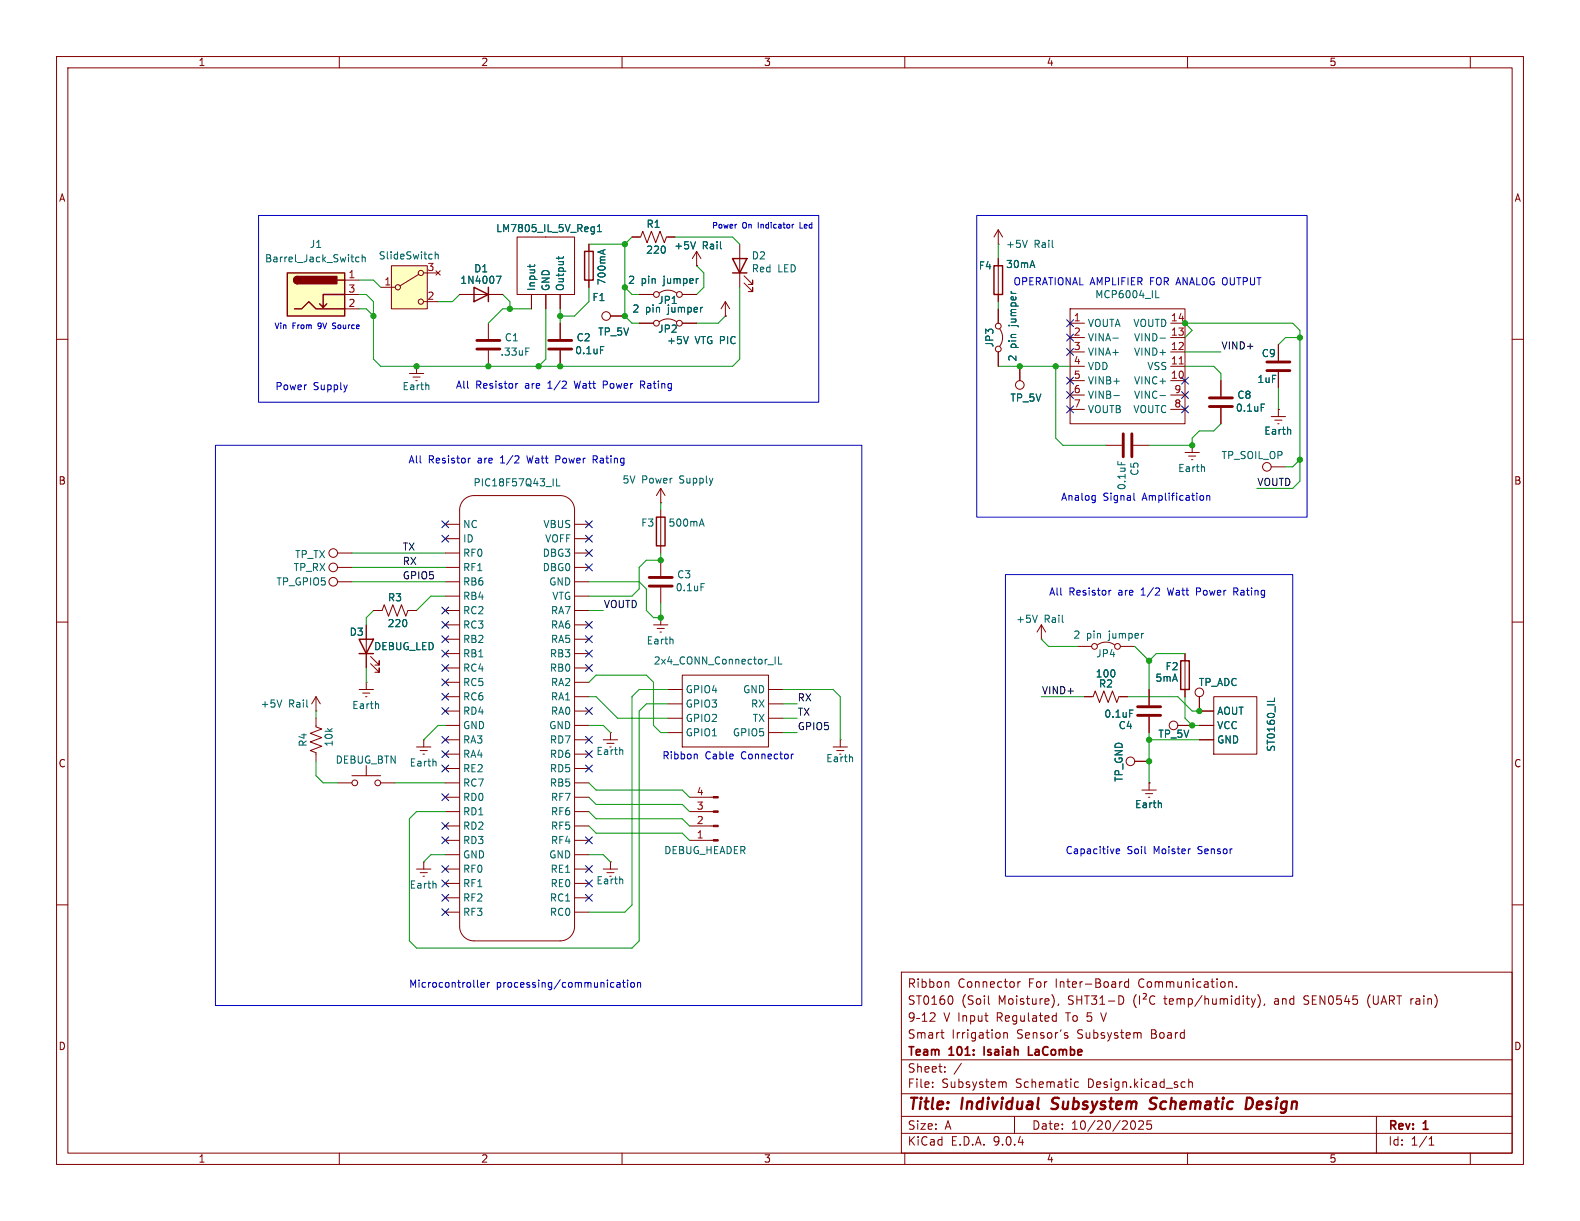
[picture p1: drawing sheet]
<svg xmlns="http://www.w3.org/2000/svg" width="279mm" height="216mm" viewBox="0 0 279 216" stroke-linecap="round" stroke-linejoin="round" font-family="sans-serif">
<g fill="none" stroke="#840000" stroke-width=".18">
<path d="M10 10h259.4v195.9h-259.4zM12 12h255.4v191.9h-255.4zM60 10v2M110 10v2M160 10v2M210 10v2M260 10v2M104.1 43.2v7.6M107.9 55.9h2.6M111.8 41.9h1.5l.4-1 .7 2 .8-2 .8 2 .7-2 .8 2 .4-1h1.5M113 57.2h2.6M113 52.1h2.6"/>
<path d="M116.6 56.9a2.54 2.54 0 0 1 3 0M116.6 51.8a2.54 2.54 0 0 1 3 0M120.6 57.2h2.6M120.6 52.1h2.6M123.2 47h.1M123.2 44.5l-.8 1.2M123.2 44.5l.8 1.2M123.2 44.5v2.5M128.3 55.9h.1M128.3 53.3l-.8 1.3M128.3 53.3l.7 1.3M128.3 53.3v2.6"/>
<path d="M130.8 43.2v7.6M131.6 50l1.5 1.6v-.8v.8h-.8M131.6 48.8l1.5 1.5v-.8v.8h-.8M176.5 43.2h.1M176.5 40.6l-.7 1.3M176.5 40.6l.8 1.3M176.5 40.6v2.6M176.5 45.7v7.6M176.5 54.6v2.6M176.8 58.2a2.54 2.54 0 0 1 0 3M189.2 54.6h20.3v20.3h-20.3zM189.2 57.2h2.6"/>
<path d="M189.2 59.7h2.6M207 57.2h2.5M207 59.7h2.5M10 60h2M176.5 62.2v2.6M180.3 64.8v2.5M189.2 62.2h2.6M189.2 64.8h2.6M189.2 67.3h2.6M189.2 69.9h2.6M189.2 72.4h2.6M195.6 78.7h2.8"/>
<path d="M200.4 78.7h2.8M207 62.2h2.5M207 64.8h2.5M207 67.3h2.5M207 69.9h2.5M207 72.4h2.5M210.8 78.7h.1M210.8 78.7v1.3M215.9 67.3v2.8M215.9 72.1v2.8M224.8 73.7h2.5M225.4 74.3h1.3"/>
<path d="M225.9 74.9h.3M226.1 72.4h.1M226.1 61v2.8M226.1 65.8v2.8M226.1 72.4v1.3M267.4 60h2M116.8 88.9h.1M116.8 86.4v2.5M116.8 90.2v7.6M116.8 99.1v2.8M116.8 86.4l-.7 1.2M116.8 86.4l.8 1.2"/>
<path d="M209.5 80h2.6M210.2 80.6h1.3M210.7 81.3h.2M224.8 82.6h2.5M10 110h2M59.7 102.9h2.5M64.8 110.5v7.6M65.5 117.3l1.6 1.6v-.8v.8h-.8M65.5 116.1l1.6 1.5v-.8v.8h-.8M66 108h1.6l.3-1.1 .8 2.1 .8-2.1 .7 2.1 .8-2.1 .8 2.1 .3-1h1.6M115.6 110.5h2.5M116.2 111.1h1.3"/>
<path d="M116.7 111.8h.3M116.8 109.2h.1M116.8 103.9v2.8M116.8 109.2v1.3M120.6 119.4h15.3v12.7h-15.3zM184.1 113h.1M184.1 110.5l-.7 1.3M184.1 110.5l.8 1.3M184.1 110.5v2.5M190.5 114.3h2.5M194.1 114a2.54 2.54 0 0 1 3 0M198.1 114.3h2.6"/>
<path d="M209.5 115.6v7.6M267.4 110h2M55.9 125.7h.1M55.9 123.2l-.8 1.3M55.9 123.2l.7 1.3M55.9 123.2v2.5M63.5 121.9h2.5M64.1 122.6h1.3M64.6 123.2h.3M64.8 120.7h.1M64.8 120.7v1.2M106.7 130.8h2.5"/>
<path d="M107.3 131.4h1.3M107.9 129.5h.1M107.9 129.5v1.3M118.1 121.9h.1M118.1 121.9h2.5M118.1 129.5h2.5M118.1 127h2.5M118.1 124.5h2.5M135.9 121.9h2.5M135.9 129.5h2.5M135.9 127h2.5M135.9 124.5h2.5"/>
<path d="M147.3 132.1h2.6M148 132.7h1.2M148.6 130.8h.1M148.6 130.8v1.3M191.8 123.2h1.5l.4-1 .7 2 .8-2 .8 2 .7-2 .8 2 .4-1h1.5M200.7 134.6h2.5M201.9 139.7h2.6M203.2 138.4h.1M203.2 121.9v2.8M203.2 126.7v2.8M203.2 138.4v1.3M208.3 128.3h2.5"/>
<path d="M212.1 130.8h2.5M212.1 128.3h2.5M212.1 123.2v2.5h2.5M214.6 123.2h7.6v10.2h-7.6zM121.9 141h4.2M121.9 148.6h4.2M121.9 146.1h4.2M121.9 143.5h4.2M202.6 140.3h1.2M203.1 141h.2M10 160h2M159.4 171.9h108v32h-108z"/>
<path d="M161.6 179.7l-.2 .3h-.3l-.3-.3 .1-.5 .5-.1 .2 .1a.99 .99 0 0 1-.4 1.4h-.3M163.1 179.5l.4-.4v1.5M164.5 179.2l.6-.1 .2 .1 .1 .3-1 1.1h1M167.6 173.6l.2 .2v.8M168.4 176.2l.1 .5-.1 .7M169.6 179.1v1.5M170.3 179.6v1M170.3 179.7l.2-.1 .4 .1v.9M171.6 179.7l.5-.1 .3 .3v.4l-.2 .2h-.6M171.6 179.6v1.5M173 179.6l.1 .9 .3 .1 .2-.2M173.6 179.6v1"/>
<path d="M174.1 179.6h.6M174.4 179.1v1.3l.3 .2M174.8 176.1v1.3l.2 .2M180 173.6v1M180.4 173.6l-.3 .1-.1 .2M186.4 179.6l.4 .1M186.4 176.5v1M186.8 179.1v1.5M187.2 177.5l-.1 .3M194.6 179.1l.5 1.5M198 173.6v1M198.2 176.1a.81 .81 0 0 1 .5 .7 .81 .81 0 0 1-.5 .8"/>
<path d="M198.4 173.6l-.3 .1-.1 .2M199.6 173.7l-.5-.1-.2 .3v.4l.1 .2h.6M199.6 173.1v1.5M200.9 175.9a1.72 1.72 0 0 0 0 2.3M201.5 176.1v1.5M202.1 175.7h.4a.3 .3 0 0 1 .1 .5l-.5 .5h.6M204.2 176.2a.6 .6 0 0 0-.7 0 .6 .6 0 0 0-.2 .7 .56 .56 0 0 0 .3 .6 .56 .56 0 0 0 .6-.1M217.3 173.7l.2-.1 .4 .1v.9M217.3 173.6v1M218.6 174.4v.2M221.3 176.6l.3 1M221.6 177.6l-.1 .3-.2 .2"/>
<path d="M222 176.6l-.4 1M222.4 175.9a1.72 1.72 0 0 1 0 2.3M223.6 177.5l-.1 .3M230.6 177.5l.2 .1M230.7 176.2l-.1 .2 .1 .3M242.1 176.2l-.2 .7 .2 1M267.4 160h2M159.4 197.4h108M159.4 193.4h108M159.4 187.4h108M162.1 180.1h.5M163.1 180.6h.8"/>
<path d="M164.9 192.1v.2M164.9 191.4v.1M166.4 182.6h.5M166.6 183.5l.3 .1M167.1 189.4v.2M167.1 188.7v.1M170 188l-1.3 1.9M177.4 191.4h.5v.9M177.5 182.7l.2-.1 .4 .1v.9M177.5 182.6v1M179.4 197.4v3M186.8 180.5l-.4 .1"/>
<path d="M188.4 182.6l.4 .1M188.4 183.1l.4 .1 .1 .2-.3 .2h-.2M190.1 192.1l.2 .2 .4-.1M190.7 191.4l-.4-.1-.2 .1M200.6 198.3l.2 .8-.2 .4-.2 .2M201.6 182.6l.2 .2v.8M202.1 198.3v.5l-.8 .9h.9M203.6 198.2h-.7l-.1 .7 .2-.1h.5l.1 .2v.5l-.2 .2-.6-.2M209.4 191.3l.2 .1M209.6 192.2l-.2 .1M210.2 191.4l.2-.1 .4 .1 .1 .9M210.2 190.8v1.5"/>
<path d="M243.4 197.4v6.5M60 203.9v2M110 203.9v2M159.4 200.4h108M160 203.9v2M210 203.9v2M252.7 202.5h.9M252.7 201.4l.4-.4v1.5M260 203.9v2"/>
<circle cx="107.2" cy="55.9" r=".76"/>
<circle cx="116.1" cy="52.1" r=".51"/>
<circle cx="116.1" cy="57.2" r=".51"/>
<circle cx="120.1" cy="52.1" r=".51"/>
<circle cx="120.1" cy="57.2" r=".51"/>
<circle cx="176.5" cy="57.7" r=".51"/>
<circle cx="176.5" cy="61.7" r=".51"/>
<circle cx="180.3" cy="68.1" r=".76"/>
<circle cx="224" cy="82.5" r=".76"/>
<circle cx="58.9" cy="102.9" r=".76"/>
<circle cx="193.5" cy="114.3" r=".51"/>
<circle cx="197.6" cy="114.3" r=".51"/>
<circle cx="199.9" cy="134.6" r=".76"/>
<circle cx="207.5" cy="128.3" r=".76"/>
<circle cx="212.1" cy="122.4" r=".76"/>
</g>
<path d="M185.9 196l.3 .1M186.2 194.3l-.1 .2v.4M204.3 195.9a.85 .85 0 0 1-1.1 .1M204.3 194.1l-.6 .1a.46 .46 0 0 0-.3 .5 .46 .46 0 0 0 .3 .4l.6 .1M220.5 194.1h.5a1.08 1.08 0 0 1 .6 1.1 1.08 1.08 0 0 1-.9 .9h-.4z" fill="none" stroke="#840000" stroke-width=".4"/>
<path d="M174 185.1v1.5M181.9 185.1v1.5h.7" fill="none" stroke="#840000" stroke-width=".3"/>
<path d="M103.4 44.5h1.5v5h-1.5zM129.5 45.7h2.6l-1.3 2.6zM129.5 48.3h2.6M175.8 47h1.5v5.1h-1.5zM116.1 91.4h1.5v5.1h-1.5zM63.5 113h2.5l-1.2 2.6zM63.5 115.6h2.5M208.8 116.8h1.5v5.1h-1.5z" fill="none" stroke="#840000" stroke-width=".25"/>
<path d="M198.6 76.7v4.1M200.2 76.7v4.1M213.9 70.4h4M213.9 71.9h4M224 64h4.1M224 65.5h4.1M114.8 102.1h4.1M114.8 103.6h4.1M201.2 126.5h4M201.2 125h4" fill="none" stroke="#840000" stroke-width=".51"/>
<g fill="none" stroke="#006464" stroke-width=".18">
<path d="M106.6 44.3v.6M107 44.1l-1.3 .5M121.7 59.5l-.4 1.3M123 42.7l-.4 1.3M123.4 49.3h.1M124.1 54.3h.1M178.8 51.5v.1M181.7 42.5l-.5 1.3M196.8 59.8h1M204.4 52.6h.6M205.1 59.8h1M197 69.9h.9"/>
<path d="M205.1 69.9h1M223 71.4h.6M228.2 76v.8M123.8 92.7h.6M124.1 91.8l.4 1.2M197.7 81.6v.6M212.9 82.6l.1 .8M119 113.1v.8M124 103.2h.6M135.8 117.5h1M137.1 116.1v1.3M137.7 116.1v1.3h.6"/>
<path d="M183.4 108.8l-.4 1.3M202.1 112h.1M49.8 123.8l-.4 1.2M66.9 124.5v.8M110.1 132.6v.8M150.7 133.9l.1 .8M199.8 125.5h.6M225.4 123.4v.6M205.3 142l.1 .8"/>
</g>
<g fill="#840000" stroke="#840000" stroke-width=".18">
<path d="M126.1 148.5h.9v.2h-.9z"/>
<path d="M126.1 145.9h.9v.3h-.9z"/>
<path d="M126.1 143.4h.9v.2h-.9z"/>
<path d="M126.1 140.8h.9v.3h-.9z"/>
</g>
<path d="M208.5 64.4h.7" fill="none" stroke="#a90000" stroke-width=".18"/>
<path d="M69.2 47h6.4v7.6h-6.4z" fill="#ffffc2"/>
<g fill="none" stroke="#840000" stroke-width=".18">
<path d="M67.3 50.8h2.5M69.2 47h6.4v7.6h-6.4zM74 48.5l-3.3 2M74.9 48.3h2.6M74.9 53.3h2.6M77.1 47.9l.8 .7M77.9 47.9l-.8 .7M81.3 52.1h7.6"/>
<circle cx="70.4" cy="50.8" r=".46"/>
<circle cx="74.4" cy="48.3" r=".46"/>
<circle cx="74.4" cy="53.3" r=".46"/>
</g>
<path d="M77 44.5v1.3M77 45.1l.1-.2 .3 .1 .1 .8M87.8 48.8h.8l-.5 1.3" fill="none" stroke="#006464" stroke-width=".18"/>
<path d="M83.8 50.8l2.6 1.3-2.6 1.2zM86.4 50.8v2.5" fill="none" stroke="#840000" stroke-width=".25"/>
<path d="M50.8 48.3h10.2v7.6h-10.2z" fill="#ffffc2"/>
<path d="M50.8 48.3h10.2v7.6h-10.2zM52.1 54.6h1.2l1.3-1.3 1.3 1.3h5.1M52.6 48.9a.64 .64 0 0 0-.7 .6 .64 .64 0 0 0 .7 .7M57.8 53.7l-.7 .7M59.7 49.5h1.3M61 52.1h-3.9v2.3l-.6-.7" fill="none" stroke="#840000" stroke-width=".25"/>
<g fill="#840000" stroke="#840000" stroke-width=".25">
<path d="M52.1 49.1l.5-.2v1.3a.63 .63 0 0 1-.6-.4 .63 .63 0 0 1 .1-.7z"/>
<path d="M52.6 48.9h7v1.3h-7z"/>
</g>
<g fill="none" stroke="#840000" stroke-width=".18">
<path d="M61 49.5h2.5M61 52.1h2.5M61 54.6h2.5M81.3 52.1h2.5M86.4 52.1h2.5M86.4 57.2v2.7M91.4 41.9h10.2v10.2h-10.2zM94 52.1v2.5M96.5 52.1v2.5M99.1 52.1v2.5M99.1 57.2v2.7M104.1 43.2v1.3"/>
<path d="M104.1 49.5v1.3M107.9 55.9h2.6M111.8 41.9h1.2M113 52.1h2.6M113 57.2h2.6M118.1 41.9h1.3M120.6 52.1h2.6M120.6 57.2h2.6M123.2 47h.1M128.3 55.9h.1M176.5 45.7v1.3M176.5 52.1v1.2"/>
<path d="M176.5 54.6v2.6M72.4 66h2.5M73 66.7h1.3M73.7 64.8h.1M73.7 64.8v1.2M86.4 62v2.8M99.1 62v2.8M176.5 62.2v2.6M180.3 64.8v2.5M215.9 67.3v2.8M215.9 72.1v2.8M226.1 72.4h.1"/>
<path d="M226.1 61v2.8M226.1 65.8v2.8M59.7 97.8h2.5M78.7 97.8h2.6M78.7 92.7h2.6M78.7 95.3h2.6M82 88.4a2.54 2.54 0 0 1 1.8-.8h15.3a2.54 2.54 0 0 1 2.5 2.6v73.6a2.54 2.54 0 0 1-2.5 2.6h-15.3a2.54 2.54 0 0 1-2.5-2.6v-73.6a2.54 2.54 0 0 1 .7-1.8zM101.6 97.8h2.5M101.6 92.7h2.5M101.6 95.3h2.5M59.7 100.3h2.5M64.8 110.5v2.5"/>
<path d="M64.8 115.6v2.5M66 108h1.3M72.4 108h1.3M78.7 100.3h2.6M78.7 102.9h2.6M78.7 105.4h2.6M78.7 108h2.6M78.7 110.5h2.6M78.7 113h2.6M78.7 115.6h2.6M78.7 118.1h2.6M101.6 100.3h2.5"/>
<path d="M101.6 102.9h2.5M101.6 105.4h2.5M101.6 108h2.5M101.6 110.5h2.5M101.6 113h2.5M101.6 115.6h2.5M101.6 118.1h2.5M209.5 115.6v1.2M55.9 127v1.5l1 .4-2 .8 2 .7-2 .8 2 .8-2 .7 1 .4v1.5M59.7 138.4h2.5M62.2 137.2h5.1M64.8 135.4v1.8"/>
<path d="M67.3 138.4h2.5M73.7 132.1h2.5M74.3 132.7h1.3M74.8 133.4h.3M74.9 130.8h.1M74.9 130.8v1.3M78.7 138.4h2.6M78.7 120.7h2.6M78.7 123.2h2.6M78.7 125.7h2.6M78.7 128.3h2.6M78.7 130.8h2.6"/>
<path d="M78.7 133.4h2.6M78.7 135.9h2.6M101.6 138.4h2.5M101.6 120.7h2.5M101.6 123.2h2.5M101.6 125.7h2.5M101.6 128.3h2.5M101.6 130.8h2.5M101.6 133.4h2.5M101.6 135.9h2.5M191.8 123.2h1.2M198.1 123.2h1.3"/>
<path d="M200.7 134.6h2.5M203.2 138.4h.1M203.2 121.9v2.8M203.2 126.7v2.8M208.3 128.3h2.5M209.5 121.9v1.3M212.1 123.2v2.5h2.5M212.1 128.3h2.5M212.1 130.8h2.5M73.7 153.7h2.5M74.3 154.3h1.3M74.8 154.9h.3"/>
<path d="M74.9 152.4h.1M74.9 152.4v1.3M78.7 153.7h2.6M78.7 141h2.6M78.7 143.5h2.6M78.7 146.1h2.6M78.7 148.6h2.6M78.7 151.1h2.6M78.7 156.2h2.6M78.7 158.8h2.6M101.6 153.7h2.5M101.6 141h2.5"/>
<path d="M101.6 143.5h2.5M101.6 146.1h2.5M101.6 148.6h2.5M101.6 151.1h2.5M101.6 156.2h2.5M101.6 158.8h2.5M106.7 153.7h2.5M107.3 154.3h1.3M107.9 152.4h.1M107.9 152.4v1.3M78.7 161.3h2.6M101.6 161.3h2.5"/>
<circle cx="58.9" cy="97.8" r=".76"/>
<circle cx="58.9" cy="100.3" r=".76"/>
<circle cx="62.7" cy="138.4" r=".51"/>
<circle cx="66.8" cy="138.4" r=".51"/>
</g>
<g fill="none" stroke="#006464" stroke-width=".18">
<path d="M63.5 45.5h-.4l-.2 .2 .1 .5h.5M64 45.6l.2-.1h.3l.1 .8M64 45v1.3M87.8 48.8h.8l-.5 1.3M93.7 46.8v.5M94.6 46.8l-.1 .2M98.8 45.4v.4M99.6 45.4l-.1 .3h-1.1M105.6 41h.8M105.6 40.1l.4-.4v1.3M106.6 44.3v.6M107 44.1l-1.3 .5"/>
<path d="M121.7 59.5l-.4 1.3M123 42.7l-.4 1.3M123.4 49.3h.1M124.1 54.3h.1M178.8 51.5v.1M75.8 68.1v.8M93 61.5h.6M106.2 61.3h.6M223 71.4h.6M228.2 76v.8M98.4 84.7v1.2h.6M77 134.7l.1 .8"/>
<path d="M199.8 125.5h.6M225.4 123.4v.6M77 156.3l.1 .7M110.1 155.5v.8M205.3 142l.1 .8"/>
</g>
<path d="M84.3 60.2h4.1M84.3 61.7h4.1M97 60.2h4.1M97 61.7h4.1" fill="none" stroke="#840000" stroke-width=".51"/>
<g fill="none" stroke="#009600" stroke-width=".18">
<path d="M63.5 49.5h2.5l1.3 1.3M63.5 54.6h1.3l1.2 1.3M81.3 52.1l-1.3 1.2h-2.5M88.9 52.1l1.3 1.2v1.3M94 54.6h-5.1l-2.5 2.6M96.5 54.6v8.9l-1.3 1.3M99.1 54.6v2.6M104.1 50.8v2.5l-2.5 2.6h-2.5M104.1 43.2h6.4M110.5 43.2v12.7l1.3 1.3h1.2M110.5 50.8l1.3 1.3h1.2M111.8 41.9l-1.3 1.3"/>
<path d="M119.4 41.9h10.1l1.3 1.3M123.2 47l1.3 1.3v2.5l-1.3 1.3M128.3 55.9l-1.3 1.3h-3.8M130.8 50.8v12.7l-1.3 1.3h-62.2l-1.3-1.3v-10.2l-1.2-1.2h-1.3M176.5 43.2v2.5M176.5 53.3v1.3M209.5 59.7l1.3-1.3-1.3-1.2h19.1l1.3 1.2v26.7l-1.3 1.3h-6.4M229.9 59.7h-2.6l-1.2 1.3M176.5 64.8h12.7M186.7 64.8v12.7l1.3 1.2h7.6M209.5 64.8h5.1l1.3 1.2v1.3M209.5 62.2h6.4"/>
<path d="M215.9 74.9l-1.3 1.3h-2.5l-1.3 1.3v1.2h-7.6M226.1 68.6v3.8M62.2 97.8h16.5M116.8 97.8v1.3h-2.5l-1.3 1.2v3.8l-1.2 1.3h-7.7M116.8 88.9v1.3M229.9 81.3l-1.3 1.3h-1.3M62.2 102.9h16.5M62.2 100.3h16.5M64.8 118.1v2.6M66 108l-1.2 1.2v1.3M78.7 105.4h-2.5l-2.5 2.6M104.1 102.9h8.9l1.3 1.2v3.9l1.3 1.2h1.2v-2.5"/>
<path d="M104.1 108h2.6M184.1 113l1.3 1.3h5.1M200.7 114.3l2.5 2.5M203.2 116.8v5.1M209.5 115.6h-5l-1.3 1.2M55.9 134.6v2.6l1.2 1.2h2.6M55.9 125.7v1.3M69.8 138.4h8.9M78.7 128.3h-1.2l-2.6 2.5M104.1 138.4l1.3 1.3h15.2l1.3 1.3M104.1 128.3h2.6l1.2 1.2M104.1 123.2h1.3l3.8 3.8h8.9"/>
<path d="M104.1 120.7l1.3-1.3h8.9l1.3 1.3v7.6l1.2 1.2h1.3M118.1 121.9h-5.1l-1.2 1.3v36.8l-1.3 1.3h-6.4M118.1 124.5h-3.8l-1.3 1.2v40.7l-1.2 1.2h-38.1l-1.3-1.2v-21.6l1.3-1.3h5M138.4 121.9h8.9l1.3 1.3v7.6M138.4 127h2.6M138.4 129.5h2.6M138.4 124.5h2.6M184.1 123.2h7.7M199.4 123.2h8.9l2.5 2.5h1.3M203.2 129.5v8.9M203.2 130.8h8.9M209.5 123.2v3.8l1.3 1.3h1.3"/>
<path d="M78.7 151.1h-2.5l-1.3 1.3M104.1 141l1.3 1.2h15.2l1.3 1.3M104.1 146.1l1.3 1.2h15.2l1.3 1.3M104.1 151.1h2.6l1.2 1.3M104.1 143.5l1.3 1.3h15.2l1.3 1.3"/>
</g>
<g fill="none" stroke="#000084" stroke-width=".18">
<path d="M188.6 59.1l1.2 1.2M188.6 56.5l1.2 1.3M189.8 59.1l-1.2 1.2M189.8 56.5l-1.2 1.3M188.6 61.6l1.2 1.2M188.6 66.7l1.2 1.2M188.6 69.2l1.2 1.3M188.6 71.8l1.2 1.2M189.8 61.6l-1.2 1.2M189.8 66.7l-1.2 1.2M189.8 69.2l-1.2 1.3M189.8 71.8l-1.2 1.2"/>
<path d="M208.9 66.7l1.3 1.2M208.9 71.8l1.3 1.2M208.9 69.2l1.3 1.3M210.2 66.7l-1.3 1.2M210.2 71.8l-1.3 1.2M210.2 69.2l-1.3 1.3M78.1 92.1l1.2 1.2M78.1 94.6l1.2 1.3M79.3 92.1l-1.2 1.2M79.3 94.6l-1.2 1.3M103.5 94.6l1.2 1.3M103.5 92.1l1.2 1.2"/>
<path d="M103.5 97.2l1.2 1.2M103.5 99.7l1.2 1.2M104.7 94.6l-1.2 1.3M104.7 92.1l-1.2 1.2M104.7 97.2l-1.2 1.2M104.7 99.7l-1.2 1.2M78.1 112.4l1.2 1.2M78.1 115l1.2 1.2M78.1 117.5l1.2 1.2M78.1 107.3l1.2 1.3M78.1 109.9l1.2 1.2M79.3 112.4l-1.2 1.2"/>
<path d="M79.3 115l-1.2 1.2M79.3 117.5l-1.2 1.2M79.3 107.3l-1.2 1.3M79.3 109.9l-1.2 1.2M103.5 115l1.2 1.2M103.5 112.4l1.2 1.2M103.5 117.5l1.2 1.2M103.5 109.9l1.2 1.2M104.7 115l-1.2 1.2M104.7 112.4l-1.2 1.2M104.7 117.5l-1.2 1.2M104.7 109.9l-1.2 1.2"/>
<path d="M78.1 120l1.2 1.3M78.1 125.1l1.2 1.2M78.1 122.6l1.2 1.2M78.1 130.2l1.2 1.2M78.1 132.7l1.2 1.3M78.1 135.3l1.2 1.2M79.3 120l-1.2 1.3M79.3 122.6l-1.2 1.2M79.3 125.1l-1.2 1.2M79.3 130.2l-1.2 1.2M79.3 132.7l-1.2 1.3M79.3 135.3l-1.2 1.2"/>
<path d="M103.5 130.2l1.2 1.2M103.5 125.1l1.2 1.2M103.5 135.3l1.2 1.2M103.5 132.7l1.2 1.3M104.7 130.2l-1.2 1.2M104.7 125.1l-1.2 1.2M104.7 132.7l-1.2 1.3M104.7 135.3l-1.2 1.2M78.1 153.1l1.2 1.2M78.1 148l1.2 1.2M78.1 155.6l1.2 1.2M78.1 158.1l1.2 1.3"/>
<path d="M78.1 140.4l1.2 1.2M78.1 145.4l1.2 1.3M79.3 140.4l-1.2 1.2M79.3 155.6l-1.2 1.2M79.3 153.1l-1.2 1.2M79.3 148l-1.2 1.2M79.3 158.1l-1.2 1.3M79.3 145.4l-1.2 1.3M103.5 158.1l1.2 1.3M103.5 153.1l1.2 1.2M103.5 148l1.2 1.2M103.5 155.6l1.2 1.2"/>
<path d="M104.7 158.1l-1.2 1.3M104.7 153.1l-1.2 1.2M104.7 148l-1.2 1.2M104.7 155.6l-1.2 1.2M78.1 160.7l1.2 1.2M79.3 160.7l-1.2 1.2"/>
</g>
<g fill="none" stroke="#0000c2" stroke-width=".18">
<path d="M45.7 38.1h99.1v33h-99.1zM130.2 39.7h.1M140.1 39.7v.6M140.4 39.7l-.3 .2M141.5 39.3v1h.4M172.7 38.1h58.4v53.3h-58.4zM58.8 58.1h.1M58.8 57.2v.3M38.1 78.7h114.3v99.1h-114.3zM91.6 67.8l-.4 .3M99.4 68.7h.8M100.1 67.5v.4"/>
<path d="M106.7 68.1h.5M107.2 67.4h-.5v1.3M113.3 68.1h.5M113.6 68.1l.4 .6M113.8 67.4h-.5v1.3M83.2 81l-.4 .3M91 81.9h.8M91.7 80.7v.4M98.3 81.3h.5M98.8 80.6h-.5v1.3M104.9 81.3h.5M105.2 81.3l.4 .6"/>
<path d="M105.4 80.6h-.5v1.3M193.3 87.6l.4 .1M193.7 87.6v1l-.3 .3M193.7 88.4l-.4 .1M200.5 87.2v1.1l.2 .2M212.6 87.6l.3 .3v.3l-.3 .3M213.4 87.7l.2-.1 .3 .1v.8M213.4 87.6v.9M177.8 101.6h50.8v53.3h-50.8zM196.5 104.4l-.4 .2M204.3 105.2h.8M205 104.1v.4"/>
<path d="M211.6 104.6h.5M212.1 104h-.5v1.2M218.2 104.6h.5M218.5 104.6l.4 .6M218.7 104h-.5v1.2M123.1 133.3l.2 .2v.7M140.3 133.3l-.4 .3M197.4 150.5l.6-.1-.1-.2-.3-.1-.2 .2v.6h.5M84.4 174.4l.2 .2M85 174.2l.6-.2v-.2l-.4-.1-.2 .2 .1 .6h.5M86.2 173.7v.9M86.6 173.7l-.4 .3"/>
<path d="M109.1 174.5h.6M109.1 173.8h.5l.1 .8M109.7 174l-.6 .2M110.1 173.7h.5M110.3 173.3v1.1l.3 .2M111 173.3v.1M111 173.7v.9M111.7 173.8l.3-.1 .2 .3v.3l-.2 .3-.3-.1-.2-.2zM112.7 173.8l.2-.1 .3 .1 .1 .8M112.7 173.7v.9"/>
</g>
<g fill="#009600" stroke="#009600" stroke-width=".18">
<circle cx="116.8" cy="99.1" r=".46"/>
<circle cx="116.8" cy="109.2" r=".46"/>
<circle cx="99.1" cy="64.8" r=".46"/>
<circle cx="99.1" cy="55.9" r=".46"/>
<circle cx="110.5" cy="55.9" r=".46"/>
<circle cx="110.5" cy="50.8" r=".46"/>
<circle cx="110.5" cy="43.2" r=".46"/>
<circle cx="229.9" cy="81.3" r=".46"/>
<circle cx="229.9" cy="59.7" r=".46"/>
<circle cx="210.8" cy="78.7" r=".46"/>
<circle cx="209.5" cy="57.2" r=".46"/>
<circle cx="203.2" cy="116.8" r=".46"/>
<circle cx="203.2" cy="130.8" r=".46"/>
<circle cx="212.1" cy="125.7" r=".46"/>
<circle cx="210.8" cy="128.3" r=".46"/>
<circle cx="203.2" cy="134.6" r=".46"/>
<circle cx="180.3" cy="64.8" r=".46"/>
<circle cx="186.7" cy="64.8" r=".46"/>
<circle cx="66" cy="55.9" r=".46"/>
<circle cx="95.2" cy="64.8" r=".46"/>
<circle cx="90.2" cy="54.6" r=".46"/>
<circle cx="86.4" cy="64.8" r=".46"/>
<circle cx="73.7" cy="64.8" r=".46"/>
</g>
<g font-size="2.8" fill="#840000">
<text x="160.4" y="196.8">Title:</text>
<text x="170.1" y="196.8">Individual</text>
<text x="186.9" y="196.8">Subsystem</text>
<text x="205" y="196.8">Schematic</text>
<text x="222.7" y="196.8">Design</text>
</g>
<g font-size="2.1" fill="#840000">
<text x="160.4" y="177.9">ST0160</text>
<text x="160.4" y="174.9">Ribbon</text>
<text x="169.3" y="174.9">Connector</text>
<text x="170" y="177.9">(Soil</text>
<text x="176.6" y="177.9">Moisture),</text>
<text x="181.9" y="174.9">For</text>
<text x="186.8" y="174.9">Inter-Board</text>
<text x="189" y="177.9">SHT31-D</text>
<text x="201.6" y="174.9">Communication.</text>
<text x="206.3" y="177.9">temp/humidity),</text>
<text x="225.9" y="177.9">and</text>
<text x="231.3" y="177.9">SEN0545</text>
<text x="242.7" y="177.9">(UART rain)</text>
<text x="160.4" y="183.9">Smart</text>
<text x="166.8" y="180.9">V</text>
<text x="168.3" y="183.9">Irrigation</text>
<text x="176.4" y="180.9">Regulated</text>
<text x="179.9" y="183.9">Sensor's</text>
<text x="188.8" y="180.9">To 5</text>
<text x="190.7" y="183.9">Subsystem</text>
<text x="195.3" y="180.9">V</text>
<text x="203.8" y="183.9">Board</text>
<text x="160.4" y="189.9">Sheet:</text>
<text x="160.4" y="187.1">Team</text>
<text x="167.9" y="187.1">101:</text>
<text x="174.7" y="187.1">Isaiah</text>
<text x="183.1" y="187.1">LaCombe</text>
<text x="160.4" y="192.6">File:</text>
<text x="166.5" y="192.6">Subsystem</text>
<text x="179.6" y="192.6">Schematic</text>
<text x="192.5" y="192.6">Design.kicad_sch</text>
<text x="160.4" y="202.8">KiCad</text>
<text x="160.4" y="200">Size:</text>
<text x="167.1" y="200">A</text>
<text x="168.1" y="202.8">E.D.A.</text>
<text x="175.7" y="202.8">9.0.4</text>
<text x="182.4" y="200">Date:</text>
<text x="189.4" y="200">10/20/2025</text>
<text x="245.4" y="200.2">Rev:</text>
<text x="245.4" y="202.8">Id:</text>
<text x="249.5" y="202.8">1/1</text>
<text x="251.8" y="200.2">1</text>
</g>
<g font-size="1.8" fill="#840000">
<text x="35" y="11.9">1</text>
<text x="85" y="11.9">2</text>
<text x="135" y="11.9">3</text>
<text x="185" y="11.9">4</text>
<text x="235" y="11.9">5</text>
<text x="10.3" y="35.9">A</text>
<text x="267.7" y="35.9">A</text>
<text x="10.3" y="85.9">B</text>
<text x="267.7" y="85.9">B</text>
<text x="10.3" y="135.9">C</text>
<text x="267.7" y="135.9">C</text>
<text x="10.3" y="185.9">D</text>
<text x="267.7" y="185.9">D</text>
<text x="35" y="205.8">1</text>
<text x="85" y="205.8">2</text>
<text x="135" y="205.8">3</text>
<text x="185" y="205.8">4</text>
<text x="235" y="205.8">5</text>
</g>
<g font-size="1.8" fill="#006464">
<text x="87.6" y="41.2">LM7805_IL_5V_Reg1</text>
<text x="114.2" y="40.5">R1</text>
<text x="46.8" y="46.6">Barrel_Jack_Switch</text>
<text x="54.7" y="44">J1</text>
<text x="66.9" y="46.1">SlideSwitch</text>
<text x="114.2" y="45.1">220</text>
<text x="119.1" y="44.3">+5V</text>
<text x="124.2" y="44.3">Rail</text>
<text x="132.9" y="46.1">D2</text>
<text x="173" y="47.9">F4</text>
<text x="177.8" y="44">+5V</text>
<text x="177.8" y="47.6">30mA</text>
<text x="182.9" y="44">Rail</text>
<text x="81.3" y="50.4">1N4007</text>
<text x="83.7" y="48.4">D1</text>
<text x="94.8" y="51.6" transform="rotate(-90 94.8 51.6)">Input</text>
<text x="97.4" y="51.6" transform="rotate(-90 97.4 51.6)">GND</text>
<text x="99.9" y="51.6" transform="rotate(-90 99.9 51.6)">Output</text>
<text x="104.7" y="53.4">F1</text>
<text x="107.3" y="50.5" transform="rotate(-90 107.3 50.5)">700mA</text>
<text x="111" y="50.4">2</text>
<text x="113.4" y="50.4">pin</text>
<text x="116.3" y="53.9">JP1</text>
<text x="117.4" y="50.4">jumper</text>
<text x="132.9" y="48.4">Red</text>
<text x="137.5" y="48.4">LED</text>
<text x="193.6" y="52.9">MCP6004_IL</text>
<text x="105.7" y="59.5">TP_5V</text>
<text x="111.7" y="55.5">2</text>
<text x="114.1" y="55.5">pin</text>
<text x="116.3" y="59">JP2</text>
<text x="118.2" y="55.5">jumper</text>
<text x="179.9" y="57.6" transform="rotate(-90 179.9 57.6)">jumper</text>
<text x="192.3" y="58">VOUTA</text>
<text x="200.3" y="58">VOUTD</text>
<text x="88.4" y="63.1">.33uF</text>
<text x="89.2" y="60.6">C1</text>
<text x="101.6" y="62.8">0.1uF</text>
<text x="101.9" y="60.6">C2</text>
<text x="117.9" y="61.1">+5V</text>
<text x="122.9" y="61.1">VTG PIC</text>
<text x="175.9" y="61.5" transform="rotate(-90 175.9 61.5)">JP3</text>
<text x="179.9" y="64" transform="rotate(-90 179.9 64)">2</text>
<text x="179.9" y="61.6" transform="rotate(-90 179.9 61.6)">pin</text>
<text x="192.3" y="60.6">VINA-</text>
<text x="192.3" y="63.1">VINA+</text>
<text x="192.3" y="65.6">VDD</text>
<text x="200.4" y="60.6">VIND-</text>
<text x="200.4" y="63.1">VIND+</text>
<text x="202.8" y="65.6">VSS</text>
<text x="223" y="63.3">C9</text>
<text x="71.1" y="69.2">Earth</text>
<text x="178.6" y="71.2">TP_5V</text>
<text x="192.3" y="68.2">VINB+</text>
<text x="192.3" y="70.7">VINB-</text>
<text x="200.4" y="68.2">VINC+</text>
<text x="200.4" y="70.7">VINC-</text>
<text x="218.7" y="70.7">C8</text>
<text x="222.3" y="67.9">1uF</text>
<text x="192.3" y="73.3">VOUTB</text>
<text x="200.3" y="73.3">VOUTC</text>
<text x="218.4" y="73">0.1uF</text>
<text x="223.5" y="77.1">Earth</text>
<text x="208.2" y="83.7">Earth</text>
<text x="215.9" y="81.4">TP_SOIL_OP</text>
<text x="83.6" y="86.2">PIC18F57Q43_IL</text>
<text x="110" y="85.7">5V</text>
<text x="113.5" y="85.7">Power</text>
<text x="120.3" y="85.7">Supply</text>
<text x="199.2" y="86.8" transform="rotate(-90 199.2 86.8)">0.1uF</text>
<text x="201.5" y="84.2" transform="rotate(-90 201.5 84.2)">C5</text>
<text x="81.8" y="93.6">NC</text>
<text x="96" y="93.6">VBUS</text>
<text x="113.3" y="93.3">F3</text>
<text x="118.1" y="93.3">500mA</text>
<text x="51.8" y="101.2">TP_RX</text>
<text x="52.1" y="98.9">TP_TX</text>
<text x="81.8" y="96.1">ID</text>
<text x="81.8" y="98.7">RF0</text>
<text x="81.8" y="101.2">RF1</text>
<text x="95.9" y="98.7">DBG3</text>
<text x="95.9" y="101.2">DBG0</text>
<text x="96.3" y="96.1">VOFF</text>
<text x="48.8" y="103.7">TP_GPIO5</text>
<text x="68.5" y="106.5">R3</text>
<text x="81.8" y="103.7">RB6</text>
<text x="81.8" y="106.3">RB4</text>
<text x="97" y="103.7">GND</text>
<text x="97.6" y="106.3">VTG</text>
<text x="119.4" y="104.7">0.1uF</text>
<text x="119.6" y="102.5">C3</text>
<text x="61.7" y="112.6">D3</text>
<text x="68.4" y="111.1">220</text>
<text x="81.8" y="108.8">RC2</text>
<text x="81.8" y="111.4">RC3</text>
<text x="81.8" y="113.9">RB2</text>
<text x="97.3" y="108.8">RA7</text>
<text x="97.3" y="111.4">RA6</text>
<text x="97.3" y="113.9">RA5</text>
<text x="179.6" y="110.3">+5V</text>
<text x="184.6" y="110.3">Rail</text>
<text x="189.7" y="113.1">2</text>
<text x="192.1" y="113.1">pin</text>
<text x="196.2" y="113.1">jumper</text>
<text x="66" y="115.2">DEBUG_LED</text>
<text x="81.8" y="116.4">RB1</text>
<text x="81.8" y="119">RC4</text>
<text x="97.1" y="116.4">RB3</text>
<text x="97.1" y="119">RB0</text>
<text x="114.3" y="114.1">Earth</text>
<text x="115.5" y="117.7">2x4_CONN_Connector_IL</text>
<text x="193.7" y="120">100</text>
<text x="193.8" y="116.4">JP4</text>
<text x="206" y="118.7">F2</text>
<text x="46" y="125.3">+5V</text>
<text x="51" y="125.3">Rail</text>
<text x="62.2" y="125.6">Earth</text>
<text x="81.8" y="121.5">RC5</text>
<text x="81.8" y="124.1">RC6</text>
<text x="97.3" y="121.5">RA2</text>
<text x="97.3" y="124.1">RA1</text>
<text x="121.2" y="125.3">GPIO3</text>
<text x="121.2" y="122.8">GPIO4</text>
<text x="131.3" y="122.8">GND</text>
<text x="132.7" y="125.3">RX</text>
<text x="194.2" y="121.8">R2</text>
<text x="204.2" y="120.8">5mA</text>
<text x="211.9" y="121.5">TP_ADC</text>
<text x="81.8" y="126.6">RD4</text>
<text x="81.8" y="129.1">GND</text>
<text x="81.8" y="131.7">RA3</text>
<text x="97" y="129.1">GND</text>
<text x="97.1" y="131.7">RD7</text>
<text x="97.3" y="126.6">RA0</text>
<text x="121.2" y="130.4">GPIO1</text>
<text x="121.2" y="127.9">GPIO2</text>
<text x="129.5" y="130.4">GPIO5</text>
<text x="133" y="127.9">TX</text>
<text x="195.2" y="127.1">0.1uF</text>
<text x="197.7" y="129.1">C4</text>
<text x="204.7" y="130.7">TP_5V</text>
<text x="215.1" y="131.7">GND</text>
<text x="215.1" y="129.1">VCC</text>
<text x="215.1" y="126.6">AOUT</text>
<text x="54.5" y="132.2" transform="rotate(-90 54.5 132.2)">R4</text>
<text x="59" y="132.1" transform="rotate(-90 59 132.1)">10k</text>
<text x="59.3" y="135.2">DEBUG_BTN</text>
<text x="72.3" y="135.7">Earth</text>
<text x="81.8" y="134.2">RA4</text>
<text x="81.8" y="136.8">RE2</text>
<text x="97.1" y="134.2">RD6</text>
<text x="97.1" y="136.8">RD5</text>
<text x="105.4" y="133.7">Earth</text>
<text x="146" y="135">Earth</text>
<text x="225.7" y="133" transform="rotate(-90 225.7 133)">ST0160_IL</text>
<text x="81.8" y="139.3">RC7</text>
<text x="81.8" y="141.8">RD0</text>
<text x="97.1" y="139.3">RB5</text>
<text x="97.3" y="141.8">RF7</text>
<text x="198.7" y="138.4" transform="rotate(-90 198.7 138.4)">TP_GND</text>
<text x="200.6" y="143.1">Earth</text>
<text x="81.8" y="144.4">RD1</text>
<text x="81.8" y="146.9">RD2</text>
<text x="81.8" y="149.5">RD3</text>
<text x="97.3" y="144.4">RF6</text>
<text x="97.3" y="146.9">RF5</text>
<text x="97.3" y="149.5">RF4</text>
<text x="81.8" y="152">GND</text>
<text x="81.8" y="154.5">RF0</text>
<text x="97" y="152">GND</text>
<text x="97.3" y="154.5">RE1</text>
<text x="117.4" y="151.2">DEBUG_HEADER</text>
<text x="72.3" y="157.3">Earth</text>
<text x="81.8" y="157.1">RF1</text>
<text x="81.8" y="159.6">RF2</text>
<text x="97.1" y="159.6">RC1</text>
<text x="97.3" y="157.1">RE0</text>
<text x="105.4" y="156.6">Earth</text>
<text x="81.8" y="162.2">RF3</text>
<text x="97.1" y="162.2">RC0</text>
</g>
<g font-size="1.8" fill="#a90000">
<text x="61.5" y="49.3">1</text>
<text x="61.5" y="51.8">3</text>
<text x="67.9" y="50.5">1</text>
<text x="75.5" y="48">3</text>
<text x="75.5" y="53.1">2</text>
<text x="61.5" y="54.4">2</text>
<text x="189.8" y="56.9">1</text>
<text x="189.8" y="59.4">2</text>
<text x="207" y="56.9">14</text>
<text x="207" y="59.4">13</text>
<text x="189.8" y="62">3</text>
<text x="189.8" y="64.5">4</text>
<text x="207" y="62">12</text>
<text x="207" y="64.5">11</text>
<text x="189.8" y="67.1">5</text>
<text x="189.8" y="69.6">6</text>
<text x="207" y="67.1">10</text>
<text x="207.6" y="69.6">9</text>
<text x="189.8" y="72.1">7</text>
<text x="207.6" y="72.1">8</text>
<text x="123.1" y="143.3">3</text>
<text x="123.1" y="140.7">4</text>
<text x="123.1" y="148.3">1</text>
<text x="123.1" y="145.8">2</text>
</g>
<g font-size="1.8" fill="#0000c2">
<text x="179.1" y="50.7">OPERATIONAL AMPLIFIER</text>
<text x="203.5" y="50.7">FOR ANALOG OUTPUT</text>
<text x="48.6" y="69.2">Power</text>
<text x="55.4" y="69.2">Supply</text>
<text x="80.5" y="68.9">All</text>
<text x="84.1" y="68.9">Resistor</text>
<text x="93" y="68.9">are</text>
<text x="97.2" y="68.9">1/2</text>
<text x="102.1" y="68.9">Watt</text>
<text x="107.3" y="68.9">Power</text>
<text x="114.1" y="68.9">Rating</text>
<text x="72.1" y="82.1">All</text>
<text x="75.7" y="82.1">Resistor</text>
<text x="84.6" y="82.1">are</text>
<text x="88.8" y="82.1">1/2</text>
<text x="93.7" y="82.1">Watt</text>
<text x="98.9" y="82.1">Power</text>
<text x="105.7" y="82.1">Rating</text>
<text x="187.5" y="88.8">Analog</text>
<text x="195.1" y="88.8">Signal</text>
<text x="202.1" y="88.8">Amplification</text>
<text x="185.4" y="105.5">All</text>
<text x="189" y="105.5">Resistor</text>
<text x="197.9" y="105.5">are</text>
<text x="202.1" y="105.5">1/2</text>
<text x="207" y="105.5">Watt</text>
<text x="212.2" y="105.5">Power</text>
<text x="219" y="105.5">Rating</text>
<text x="117" y="134.5">Ribbon</text>
<text x="124.7" y="134.5">Cable</text>
<text x="131.2" y="134.5">Connector</text>
<text x="188.3" y="151.2">Capacitive</text>
<text x="199.3" y="151.2">Soil</text>
<text x="204.1" y="151.2">Moister</text>
<text x="212.1" y="151.2">Sensor</text>
<text x="72.2" y="174.9">Microcontroller</text>
<text x="87.7" y="174.9">processing/communication</text>
</g>
<g font-size="1.8" fill="#0f0f0f">
<text x="215.9" y="61.9">VIND+</text>
<text x="222.2" y="86">VOUTD</text>
<text x="71.1" y="100">RX</text>
<text x="71.1" y="97.4">TX</text>
<text x="71.1" y="102.5">GPIO5</text>
<text x="106.7" y="107.6">VOUTD</text>
<text x="141" y="124.1">RX</text>
<text x="184.1" y="122.8">VIND+</text>
<text x="141" y="129.2">GPIO5</text>
<text x="141" y="126.7">TX</text>
</g>
<g font-size="1.4" fill="#0000c2">
<text x="125.8" y="40.6">Power</text>
<text x="131.3" y="40.6">On</text>
<text x="134.2" y="40.6">Indicator</text>
<text x="141.9" y="40.6">Led</text>
<text x="48.4" y="58.4">Vin</text>
<text x="51.7" y="58.4">From</text>
<text x="56.4" y="58.4">9V</text>
<text x="59.3" y="58.4">Source</text>
</g>
</svg>
